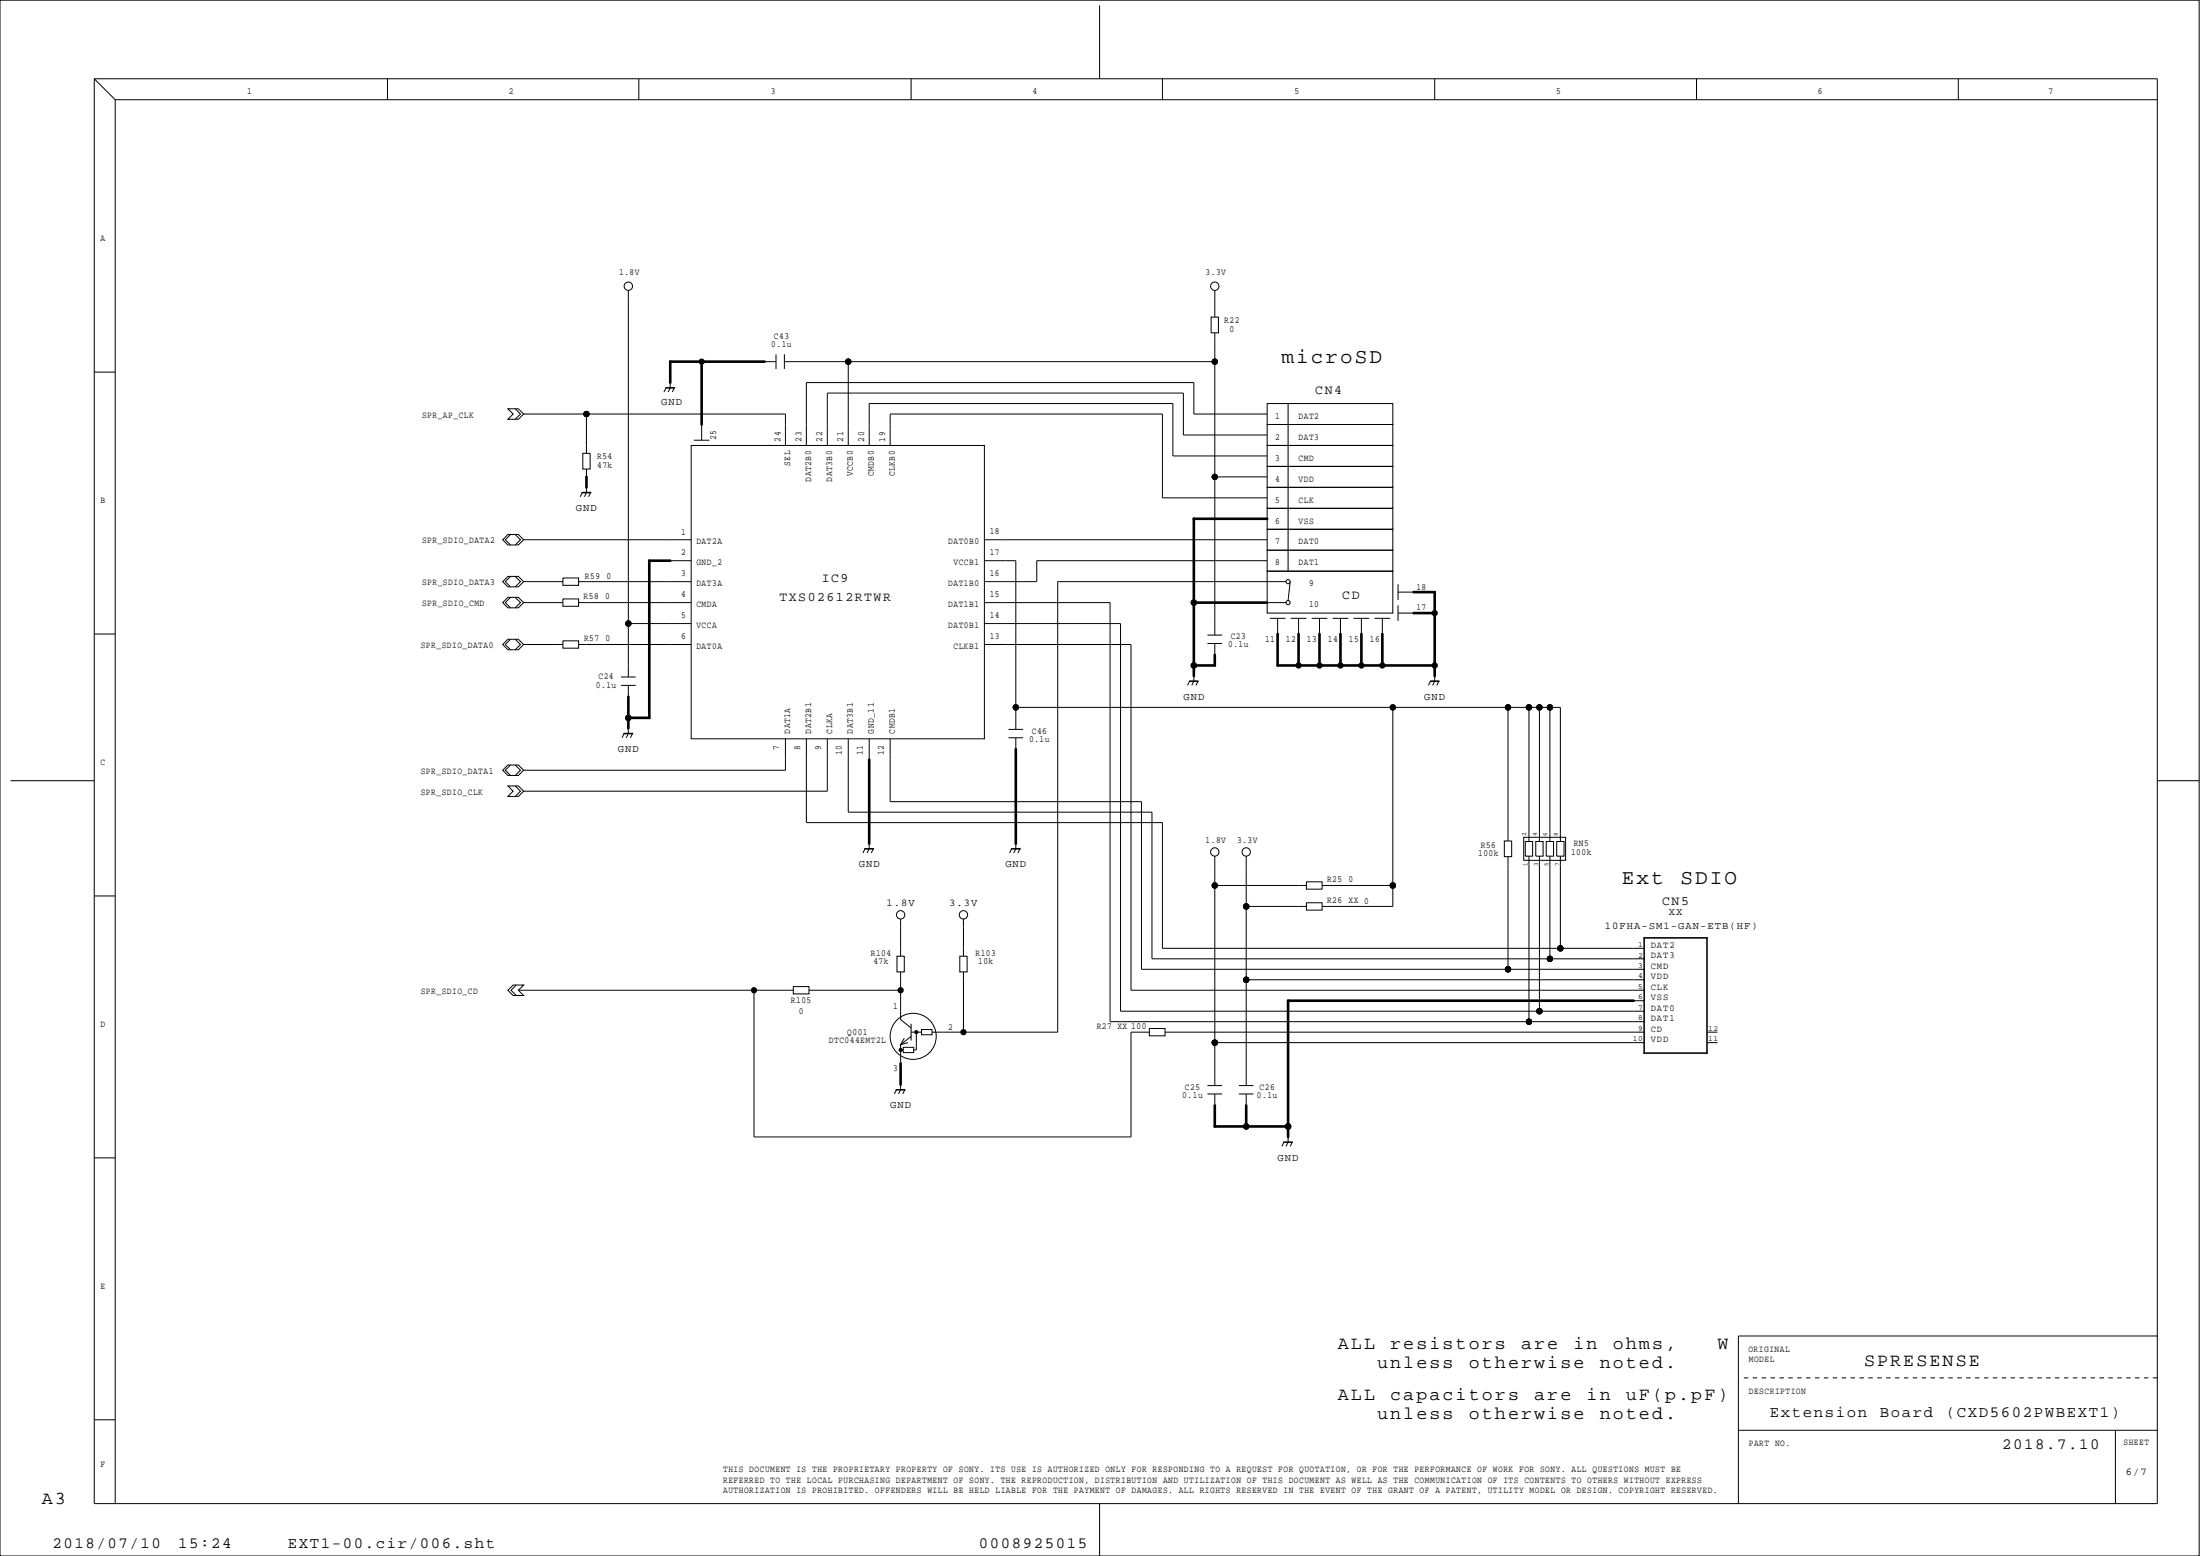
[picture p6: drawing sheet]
<svg xmlns="http://www.w3.org/2000/svg" width="420mm" height="297mm" viewBox="0 0 420 297" stroke-linecap="round" stroke-linejoin="round" font-family="sans-serif">
<g fill="#000">
<path d="M127.1 73.9h1.7l.2 .1-.2 .2h-1.6l-.1-.2zM127.8 68.9l.2-.1 .3 .2v4l-.3 .3-.2-.3zM127.8 68.9l.2-.1h6l.3 .2-.3 .3h-6l-.2-.1zM133.8 68.9l.2-.1 .3 .2v12l-.3 .3-.2-.3zM133.8 68.9l.2-.1h12l.3 .2-.3 .3h-12l-.2-.1zM111.1 94l1.7-.1 .2 .1-.2 .2h-1.6zM111.9 90.8h.2l.2 .2v2l-.3 .3-.2-.3v-2zM227.9 98.8h.2l.2 .2v16l-.3 .3-.2-.3v-16zM227.9 98.8h14.1l.3 .2-.3 .3h-14l-.2-.3zM123.9 106.8h.2l.2 .2v30l-.3 .3-.2-.3v-30zM123.8 106.9l.2-.1h4l.3 .2-.3 .3h-4l-.2-.1zM227.9 114.8h.2l.2 .2v12l-.3 .3-.2-.3v-12z"/>
<path d="M227.9 114.8h14.1l.3 .2-.3 .3h-14l-.2-.3zM269.8 116.9l.2-.1h4l.3 .2-.3 .3h-4l-.2-.1zM269.9 112.8h4.1l.3 .2-.3 .3h-4l-.2-.3zM273.8 112.9l.3-.1 .2 .2v4l-.3 .3-.2-.3zM273.9 116.8h.2l.2 .2v10l-.3 .3-.2-.3v-10zM119.9 136.8h.2l.2 .2v2l-.3 .3-.2-.3v-2zM119.8 132.9l.2-.1 .3 .2v4l-.3 .3-.2-.3zM119.8 136.9l.2-.1h4l.3 .2-.3 .3h-4l-.2-.1zM227.1 130l1.7-.1 .2 .1-.2 .2h-1.6zM227.9 126.8h.2l.2 .2v2l-.3 .3-.2-.3v-2zM227.9 126.8h4.1l.3 .2-.3 .3h-4l-.2-.3zM231.8 124.9l.2-.1 .3 .2v2l-.3 .3-.2-.3z"/>
<path d="M243.8 120.9l.3-.1 .2 .2v6l-.3 .3-.2-.3zM243.9 126.8h4.1l.3 .2-.3 .3h-4l-.2-.1zM247.9 120.8h.2l.2 .2v6l-.3 .3-.2-.3v-6zM247.8 126.9l.2-.1h4l.3 .2-.3 .3h-4l-.2-.1zM251.8 120.9l.3-.1 .2 .2v6l-.3 .3-.2-.3zM251.9 126.8h4.1l.3 .2-.3 .3h-4l-.2-.1zM255.9 120.8h.2l.2 .2v6l-.3 .3-.2-.3v-6zM255.9 126.8h4.1l.3 .2-.3 .3h-4l-.2-.3zM259.8 120.9l.3-.1 .2 .2v6l-.3 .3-.2-.3zM259.8 126.9l.2-.1h4l.3 .2-.3 .3h-4l-.2-.1zM263.8 120.9l.3-.1 .2 .2v6l-.3 .3-.2-.3zM263.9 126.8h10.1l.3 .2-.3 .3h-10l-.2-.3z"/>
<path d="M273.1 130l1.7-.1 .2 .1-.2 .2h-1.6zM273.8 126.9l.2-.1 .3 .2v2l-.3 .3-.2-.3zM119.1 139.9h1.7l.2 .1-.2 .2h-1.6l-.1-.2zM165.9 144.8h.2l.2 .2v16l-.3 .3-.2-.3v-16zM193.9 142.8h.2l.2 .2v18l-.3 .3-.2-.3v-18zM165.1 162l1.7-.1 .2 .1-.2 .2h-1.6zM193.1 162l1.7-.1 .2 .1-.2 .2h-1.6zM313.9 178.9l.3 .1v22l-.2 .2-.1-.2zM313.9 178.9h12.1l.2 .1-.2 .2h-12l-.1-.2zM325.9 178.9l.3 .1v22l-.2 .2-.1-.2zM245.9 190.8h.2l.2 .2v24l-.3 .3-.2-.3v-24zM245.8 190.9l.2-.1h66l.3 .2-.3 .3h-66l-.2-.1z"/>
<path d="M171.1 208l1.7-.1 .2 .1-.2 .2h-1.6zM171.9 202.8h.2l.2 .2v4l-.3 .3-.2-.3v-4zM231.9 210.8h.2l.2 .2v4l-.3 .3-.2-.3v-4zM231.9 214.8h6.1l.3 .2-.3 .3h-6l-.2-.1zM237.9 210.8h.2l.2 .2v4l-.3 .3-.2-.3v-4zM237.9 214.8h8.1l.3 .2-.3 .3h-8l-.2-.1zM245.1 217.9h1.7l.2 .1-.2 .2h-1.6l-.1-.2zM245.8 214.9l.2-.1 .3 .2v2l-.3 .3-.2-.3zM313.9 200.9h12.1l.2 .1-.2 .2h-12l-.1-.2z"/>
<circle cx="112" cy="79" r=".6"/>
<circle cx="134" cy="69" r=".6"/>
<circle cx="162" cy="69" r=".6"/>
<circle cx="232" cy="69" r=".6"/>
<circle cx="232" cy="91" r=".6"/>
<circle cx="120" cy="119" r=".6"/>
<circle cx="228" cy="115" r=".6"/>
<circle cx="274" cy="117" r=".6"/>
<circle cx="120" cy="137" r=".6"/>
<circle cx="194" cy="135" r=".6"/>
<circle cx="228" cy="127" r=".6"/>
<circle cx="248" cy="127" r=".6"/>
<circle cx="252" cy="127" r=".6"/>
<circle cx="256" cy="127" r=".6"/>
<circle cx="260" cy="127" r=".6"/>
<circle cx="264" cy="127" r=".6"/>
<circle cx="266" cy="135" r=".6"/>
<circle cx="274" cy="127" r=".6"/>
<circle cx="288" cy="135" r=".6"/>
<circle cx="292" cy="135" r=".6"/>
<circle cx="294" cy="135" r=".6"/>
<circle cx="296" cy="135" r=".6"/>
<circle cx="232" cy="169" r=".6"/>
<circle cx="238" cy="173" r=".6"/>
<circle cx="266" cy="169" r=".6"/>
<circle cx="144" cy="189" r=".6"/>
<circle cx="172" cy="189" r=".6"/>
<circle cx="175" cy="197" r=".3"/>
<circle cx="184" cy="197" r=".6"/>
<circle cx="232" cy="199" r=".6"/>
<circle cx="238" cy="187" r=".6"/>
<circle cx="288" cy="185" r=".6"/>
<circle cx="292" cy="195" r=".6"/>
<circle cx="294" cy="193" r=".6"/>
<circle cx="296" cy="183" r=".6"/>
<circle cx="298" cy="181" r=".6"/>
<circle cx="172" cy="200.4" r=".3"/>
<circle cx="238" cy="215" r=".6"/>
<circle cx="246" cy="215" r=".6"/>
</g>
<g fill="none" stroke="#000" stroke-width=".19">
<path d="M0 0h420v297h-420zM18 15h394v272h-394zM18 15l4 4M22 19h390M22 19v268M74 15v4M122 15v4M174 15v4M210 1v14M222 15v4M274 15v4M324 15v4"/>
<path d="M374 15v4M120 55.4v73.8M232 55.4v5.1M18 71h4M97 78h2l1 1-1 1h-2l1-1zM98.4 78l1 1-1 1M100 79h50v6M112 79v7.5M127.2 74l-.4 .8M128 73v1l-.4 .8M128.8 74l-.4 .8M146 69h2.2"/>
<path d="M148.2 67.6v2.8M149.8 69h82.2M149.8 67.6v2.8M162 69v16M231.3 60.5h1.4v3h-1.4zM232 63.5v57.7M242 77h24v4h-24zM242 79h-14v-6h-74v12M246 77v32M111.2 94l-.4 .8M111.3 86.5h1.4v3h-1.4zM112 89.5v1.5"/>
<path d="M112 93v1l-.4 .8M112.8 94l-.4 .8M132 85h56v56h-56zM132.5 84h3M134 81v3M166 85v-8h58v10h18M170 85v-6h52v16h20M232 91h10M242 97h24v4h-24zM242 93h24v4h-24zM242 89h24v4h-24zM242 85h24v4h-24z"/>
<path d="M242 81h24v4h-24zM242 83h-16v-8h-68v10M97 110h2l1 1-1 1h-2l-1-1zM97 102h2l1 1-1 1h-2l-1-1zM97 114h2l1 1-1 1h-2l-1-1zM97.5 110l-1 1 1 1M97.5 102l-1 1 1 1M97.5 114l-1 1 1 1M98.4 110l1 1-1 1M98.4 102l1 1-1 1M98.4 114l1 1-1 1M100 111h7.5"/>
<path d="M100 115h7.5M100 103h32M107.5 114.3h3v1.4h-3zM107.5 110.3h3v1.4h-3zM110.5 111h21.5M110.5 115h21.5M120 119h12M128 107h4M188 115h24v80h102M188 119h26v74h100M188 107h6v32.2M188 103h54"/>
<path d="M242 109h24v8h-24zM242 105h24v4h-24zM242 101h24v4h-24zM242 107h-44v4h-10M242 115h3.6M242.5 118h3M244 118v3M245.6 111h-43.6v86h-24M246.4 111l-.4 3.6M246.5 118h3M248 118v3M250.5 118h3"/>
<path d="M252 118v3M254.5 118h3M256 118v3M258.5 118h3M260 118v3M262.5 118h3M264 118v3M267 113h3M267 111.5v3M267 115.5v3M267 117h3M18 121h4"/>
<path d="M97 122h2l1 1-1 1h-2l-1-1zM97.5 122l-1 1 1 1M98.4 122l1 1-1 1M100 123h7.5M107.5 122.3h3v1.4h-3zM110.5 123h21.5M118.6 129.2h2.8M118.6 130.8h2.8M120 130.8v2.2M120 139v1l-.4 .8M188 123h28v66h98M192.6 139.2h2.8"/>
<path d="M194 135h104v25.6M227.2 130l-.4 .8M228 129v1l-.4 .8M228.8 130l-.4 .8M230.6 121.2h2.8M230.6 122.8h2.8M232 122.8v2.2M266 135v38h-13.5M273.2 130l-.4 .8M274 129v1l-.4 .8M274.8 130l-.4 .8M288 135v25.5"/>
<path d="M292 135v25.6M294 135v25.6M296 135v25.6M2 149h16M96 147l1-1h2l1 1-1 1h-2zM97 150h2l1 1-1 1h-2l1-1zM97.5 146l-1 1 1 1M98.4 146l1 1-1 1M98.4 150l1 1-1 1M119.2 140l-.4 .8M120.8 140l-.4 .8M150 141v6h-50"/>
<path d="M154 141v16h68v24h92M158 141v10h-58M162 141v14h58v28h94M166 141v4M170 141v12h48v32h96M192.6 140.8h2.8M194 140.8v2.2M291 159.8h8v4.4h-8zM412 149h8M18 171h4M165.2 162l-.4 .8M166 161v1l-.4 .8"/>
<path d="M166.8 162l-.4 .8M172 175.4v7.1M184 175.4v7.1M193.2 162l-.4 .8M194 161v1l-.4 .8M194.8 162l-.4 .8M232 163.4v43.8M232 169h17.5M238 163.4v43.8M238 173h11.5M249.5 168.3h3v1.4h-3zM249.5 172.3h3v1.4h-3z"/>
<path d="M252.5 169h13.5M287.3 160.5h1.4v3h-1.4zM288 163.5v21.5M291.3 160.6h1.4v2.8h-1.4zM292 163.4v31.6M293.3 160.6h1.4v2.8h-1.4zM294 163.4v29.6M295.3 160.6h1.4v2.8h-1.4zM296 163.4v19.6M297.3 160.6h1.4v2.8h-1.4zM298 163.4v17.6M97 189l1-1h2l-1 1 1 1h-2z"/>
<path d="M98.6 188l-1 1 1 1M99 189h52.5M144 189v28h72v-20h3.5M151.5 188.3h3v1.4h-3zM154.5 189h17.5M171.3 182.5h1.4v3h-1.4zM172 185.5v9.1l2 1.6M172.5 199.9h2v1h-2zM172.7 198.2l-.7 1.2 1.4-.4M174 197.8l-2 1.6v3.6M174 195.4v3.2M174 197h2"/>
<path d="M175 197v3.4h-.5M176 196.5h2v1h-2zM183.3 182.5h1.4v3h-1.4zM184 185.5v11.5M219.5 196.3h3v1.4h-3zM222.5 197h91.5M232 199h82M238 187h76M312 191h2M326 197h2M326 199h2M171.2 208l-.4 .8"/>
<path d="M172 207v1l-.4 .8M172 200.4h.5M172.8 208l-.4 .8M230.6 207.2h2.8M230.6 208.8h2.8M232 208.8v2.2M236.6 207.2h2.8M236.6 208.8h2.8M238 208.8v2.2M245.2 218l-.4 .8M246 217v1l-.4 .8M246.8 218l-.4 .8"/>
<path d="M18 221h4M412 255h-80v32M18 271h4M332 273h80M333 263h.9M334.7 263h.9M336.4 263h.9M338.1 263h.9M339.8 263h.9M341.5 263h.9M343.2 263h.9M344.9 263h.9"/>
<path d="M346.6 263h.9M348.3 263h.9M350 263h.9M351.7 263h.9M353.4 263h.9M355.1 263h.9M356.8 263h.9M358.5 263h.9M360.2 263h.9M361.9 263h.9M363.6 263h.9M365.3 263h.9"/>
<path d="M367 263h.9M368.7 263h.9M370.4 263h.8M372.1 263h.8M373.8 263h.8M375.5 263h.8M377.2 263h.8M378.9 263h.8M380.6 263h.8M382.3 263h.8M384 263h.8M385.7 263h.8"/>
<path d="M387.4 263h.8M389.1 263h.8M390.8 263h.8M392.5 263h.8M394.2 263h.8M395.9 263h.8M397.6 263h.8M399.3 263h.8M401 263h.8M402.7 263h.8M404 273v14M404.4 263h.8"/>
<path d="M406.1 263h.8M407.8 263h.8M409.5 263h.8M411.2 263h.8M210 287v10"/>
<circle cx="120" cy="54.6" r=".8"/>
<circle cx="232" cy="54.6" r=".8"/>
<circle cx="246" cy="115" r=".4"/>
<circle cx="246" cy="111" r=".4"/>
<circle cx="172" cy="174.6" r=".8"/>
<circle cx="184" cy="174.6" r=".8"/>
<circle cx="232" cy="162.6" r=".8"/>
<circle cx="238" cy="162.6" r=".8"/>
<circle cx="174.4" cy="197.8" r="4.4"/>
<circle cx="175" cy="197" r=".3"/>
<circle cx="172" cy="200.4" r=".3"/>
</g>
<g font-size="4">
<text x="244.7" y="69.3">microSD</text>
<text x="309.7" y="168.8">Ext</text>
<text x="321" y="168.8">SDIO</text>
</g>
<g font-size="3.5">
<text x="255.5" y="257.4">ALL</text>
<text x="265.5" y="257.4">resistors</text>
<text x="290.5" y="257.4">are</text>
<text x="300.5" y="257.4">in</text>
<text x="308" y="257.4">ohms,</text>
<text x="328" y="257.4">W</text>
<text x="263" y="261.1">unless</text>
<text x="280.5" y="261.1">otherwise</text>
<text x="305.5" y="261.1">noted.</text>
<text x="356" y="260.8">SPRESENSE</text>
<text x="255.5" y="267.2">ALL</text>
<text x="265.5" y="267.2">capacitors</text>
<text x="293" y="267.2">are</text>
<text x="303" y="267.2">in</text>
<text x="310.5" y="267.2">uF(p.pF)</text>
<text x="263" y="270.9">unless</text>
<text x="280.5" y="270.9">otherwise</text>
<text x="305.5" y="270.9">noted.</text>
<text x="8" y="287">A3</text>
</g>
<g font-size="3">
<text x="338" y="270.5">Extension</text>
<text x="359" y="270.5">Board</text>
<text x="371.6" y="270.5">(CXD5602PWBEXT1)</text>
<text x="382.4" y="276.5">2018.7.10</text>
<text x="10" y="295.5">2018/07/10</text>
<text x="34" y="295.5">15:24</text>
<text x="55" y="295.5">EXT1-00.cir/006.sht</text>
<text x="187" y="295.5">0008925015</text>
</g>
<g font-size="2.5">
<text x="251.2" y="75.3">CN4</text>
<text x="156.9" y="111">IC9</text>
<text x="148.9" y="114.6">TXS02612RTWR</text>
<text x="256.3" y="114.3">CD</text>
<text x="317.4" y="172.8">CN5</text>
</g>
<g font-size="2">
<text x="126.2" y="77.3">GND</text>
<text x="110" y="97.5">GND</text>
<text x="226" y="133.5">GND</text>
<text x="272" y="133.5">GND</text>
<text x="118" y="143.5">GND</text>
<text x="164" y="165.5">GND</text>
<text x="192" y="165.5">GND</text>
<text x="169.3" y="173">1.8V</text>
<text x="181.3" y="173">3.3V</text>
<text x="306.5" y="177.3">10FHA-SM1-GAN-ETB(HF)</text>
<text x="318.7" y="174.6">XX</text>
<text x="170" y="211.5">GND</text>
<text x="244" y="221.5">GND</text>
<text x="406" y="281.5">6/7</text>
</g>
<g font-size="1.8">
<text x="47.2" y="18">1</text>
<text x="97.2" y="18">2</text>
<text x="147.2" y="18">3</text>
<text x="197.2" y="18">4</text>
<text x="247.2" y="18">5</text>
<text x="297.2" y="18">5</text>
<text x="347.2" y="18">6</text>
<text x="391.2" y="18">7</text>
<text x="19.2" y="46">A</text>
<text x="118.3" y="52.6">1.8V</text>
<text x="230.2" y="52.6">3.3V</text>
<text x="147.8" y="64.7">C43</text>
<text x="233.8" y="61.7">R22</text>
<text x="234.8" y="63.3">0</text>
<text x="147.3" y="66.3">0.1u</text>
<text x="80.6" y="79.8">SPR_AP_CLK</text>
<text x="243.5" y="79.9">1</text>
<text x="243.5" y="83.9">2</text>
<text x="248" y="79.9">DAT2</text>
<text x="248" y="83.9">DAT3</text>
<text x="114.1" y="87.7">R54</text>
<text x="114.1" y="89.3">47k</text>
<text x="136.8" y="84" transform="rotate(-90 136.8 84)">25</text>
<text x="149.1" y="84.3" transform="rotate(-90 149.1 84.3)">24</text>
<text x="150.9" y="88.9" transform="rotate(-90 150.9 88.9)">SEL</text>
<text x="153" y="84.3" transform="rotate(-90 153 84.3)">23</text>
<text x="157" y="84.3" transform="rotate(-90 157 84.3)">22</text>
<text x="161" y="84.3" transform="rotate(-90 161 84.3)">21</text>
<text x="165" y="84.3" transform="rotate(-90 165 84.3)">20</text>
<text x="169" y="84.3" transform="rotate(-90 169 84.3)">19</text>
<text x="243.5" y="87.9">3</text>
<text x="248" y="87.9">CMD</text>
<text x="154.9" y="91.9" transform="rotate(-90 154.9 91.9)">DAT2B0</text>
<text x="158.9" y="91.9" transform="rotate(-90 158.9 91.9)">DAT3B0</text>
<text x="162.9" y="90.9" transform="rotate(-90 162.9 90.9)">VCCB0</text>
<text x="166.9" y="90.9" transform="rotate(-90 166.9 90.9)">CMDB0</text>
<text x="170.9" y="90.9" transform="rotate(-90 170.9 90.9)">CLKB0</text>
<text x="243.5" y="91.9">4</text>
<text x="243.5" y="95.9">5</text>
<text x="248" y="91.9">VDD</text>
<text x="248" y="95.9">CLK</text>
<text x="19.2" y="96">B</text>
<text x="243.5" y="99.9">6</text>
<text x="248" y="99.9">VSS</text>
<text x="80.6" y="103.7">SPR_SDIO_DATA2</text>
<text x="130.1" y="102">1</text>
<text x="130.1" y="106">2</text>
<text x="133" y="103.9">DAT2A</text>
<text x="133" y="107.9">GND_2</text>
<text x="181.1" y="103.9">DAT0B0</text>
<text x="182.1" y="107.9">VCCB1</text>
<text x="189" y="106">17</text>
<text x="189" y="102">18</text>
<text x="243.5" y="103.9">7</text>
<text x="243.5" y="107.9">8</text>
<text x="248" y="103.9">DAT0</text>
<text x="248" y="107.9">DAT1</text>
<text x="80.6" y="111.7">SPR_SDIO_DATA3</text>
<text x="111.7" y="110.4">R59</text>
<text x="115.8" y="110.4">0</text>
<text x="130.1" y="110">3</text>
<text x="133" y="111.9">DAT3A</text>
<text x="181.1" y="111.9">DAT1B0</text>
<text x="189" y="110">16</text>
<text x="250" y="111.9">9</text>
<text x="270.5" y="112.5">18</text>
<text x="80.6" y="115.7">SPR_SDIO_CMD</text>
<text x="111.5" y="114.4">R58</text>
<text x="115.6" y="114.4">0</text>
<text x="130.1" y="114">4</text>
<text x="130.1" y="118">5</text>
<text x="133" y="115.9">CMDA</text>
<text x="133" y="119.9">VCCA</text>
<text x="181.1" y="119.9">DAT0B1</text>
<text x="181.1" y="115.9">DAT1B1</text>
<text x="189" y="118">14</text>
<text x="189" y="114">15</text>
<text x="250" y="115.9">10</text>
<text x="270.5" y="116.5">17</text>
<text x="80.4" y="123.7">SPR_SDIO_DATA0</text>
<text x="111.6" y="122.4">R57</text>
<text x="115.7" y="122.4">0</text>
<text x="130.1" y="122">6</text>
<text x="133" y="123.9">DAT0A</text>
<text x="182.1" y="123.9">CLKB1</text>
<text x="189" y="122">13</text>
<text x="234.5" y="123.5">0.1u</text>
<text x="235" y="121.9">C23</text>
<text x="241.6" y="122.5">11</text>
<text x="245.6" y="122.5">12</text>
<text x="249.6" y="122.5">13</text>
<text x="253.6" y="122.5">14</text>
<text x="257.6" y="122.5">15</text>
<text x="261.6" y="122.5">16</text>
<text x="113.8" y="131.3">0.1u</text>
<text x="114.3" y="129.7">C24</text>
<text x="148.8" y="143.2" transform="rotate(-90 148.8 143.2)">7</text>
<text x="150.9" y="140" transform="rotate(-90 150.9 140)">DAT1A</text>
<text x="152.8" y="143.2" transform="rotate(-90 152.8 143.2)">8</text>
<text x="154.9" y="140" transform="rotate(-90 154.9 140)">DAT2B1</text>
<text x="156.8" y="143.2" transform="rotate(-90 156.8 143.2)">9</text>
<text x="158.9" y="140" transform="rotate(-90 158.9 140)">CLKA</text>
<text x="162.9" y="140" transform="rotate(-90 162.9 140)">DAT3B1</text>
<text x="166.9" y="140" transform="rotate(-90 166.9 140)">GND_11</text>
<text x="170.9" y="140" transform="rotate(-90 170.9 140)">CMDB1</text>
<text x="196.5" y="141.7">0.1u</text>
<text x="197" y="140.1">C46</text>
<text x="19.2" y="146">C</text>
<text x="80.4" y="147.7">SPR_SDIO_DATA1</text>
<text x="160.8" y="144.2" transform="rotate(-90 160.8 144.2)">10</text>
<text x="164.8" y="144.2" transform="rotate(-90 164.8 144.2)">11</text>
<text x="168.8" y="144.2" transform="rotate(-90 168.8 144.2)">12</text>
<text x="80.4" y="151.7">SPR_SDIO_CLK</text>
<text x="230.2" y="160.8">1.8V</text>
<text x="236.2" y="160.8">3.3V</text>
<text x="282.8" y="161.8">R56</text>
<text x="300.5" y="161.6">RN5</text>
<text x="282.3" y="163.4">100k</text>
<text x="300" y="163.2">100k</text>
<text x="253.4" y="168.4">R25</text>
<text x="253.4" y="172.4">R26 XX 0</text>
<text x="257.5" y="168.4">0</text>
<text x="166.3" y="182.4">R104</text>
<text x="166.8" y="184">47k</text>
<text x="186.3" y="182.4">R103</text>
<text x="186.8" y="184">10k</text>
<text x="315.2" y="184.9">CMD</text>
<text x="315.2" y="180.9">DAT2</text>
<text x="315.2" y="182.9">DAT3</text>
<text x="80.4" y="189.7">SPR_SDIO_CD</text>
<text x="151" y="191.5">R105</text>
<text x="315.2" y="190.9">VSS</text>
<text x="315.2" y="186.9">VDD</text>
<text x="315.2" y="188.9">CLK</text>
<text x="19.2" y="196">D</text>
<text x="152.5" y="193.5">0</text>
<text x="161.8" y="197.6">Q001</text>
<text x="170.6" y="192.5">1</text>
<text x="181.1" y="196.5">2</text>
<text x="209.4" y="196.4">R27 XX 100</text>
<text x="315.2" y="196.9">CD</text>
<text x="315.2" y="192.9">DAT0</text>
<text x="315.2" y="194.9">DAT1</text>
<text x="158.3" y="199.2">DTC044EMT2L</text>
<text x="315.2" y="198.9">VDD</text>
<text x="170.6" y="204.5">3</text>
<text x="225.8" y="209.7">0.1u</text>
<text x="226.3" y="208.1">C25</text>
<text x="240" y="209.7">0.1u</text>
<text x="240.5" y="208.1">C26</text>
<text x="19.2" y="246">E</text>
<text x="333.9" y="258.1">ORIGINAL</text>
<text x="334" y="260">MODEL</text>
<text x="334" y="266">DESCRIPTION</text>
<text x="405.5" y="275.8">SHEET</text>
<text x="19.2" y="280">F</text>
<text x="138.1" y="281">THIS DOCUMENT IS THE PROPRIETARY PROPERTY OF SONY. ITS USE IS AUTHORIZED ONLY FOR RESPONDING TO A REQUEST FOR QUOTATION, OR FOR THE PERFORMANCE OF WORK FOR SONY. ALL QUESTIONS MUST BE</text>
<text x="334" y="276">PART NO.</text>
<text x="138.1" y="283">REFERRED TO THE LOCAL PURCHASING DEPARTMENT OF SONY. THE REPRODUCTION, DISTRIBUTION AND UTILIZATION OF THIS DOCUMENT AS WELL AS THE COMMUNICATION OF ITS CONTENTS TO OTHERS WITHOUT EXPRESS</text>
<text x="138.1" y="285">AUTHORIZATION IS PROHIBITED. OFFENDERS WILL BE HELD LIABLE FOR THE PAYMENT OF DAMAGES. ALL RIGHTS RESERVED IN THE EVENT OF THE GRANT OF A PATENT, UTILITY MODEL OR DESIGN. COPYRIGHT RESERVED.</text>
</g>
<g font-size="1.5">
<text x="312.8" y="184.8">3</text>
<text x="312.8" y="180.8">1</text>
<text x="312.8" y="182.8">2</text>
<text x="312.8" y="190.8">6</text>
<text x="312.8" y="186.8">4</text>
<text x="312.8" y="188.8">5</text>
<text x="312.8" y="196.8">9</text>
<text x="312.8" y="192.8">7</text>
<text x="312.8" y="194.8">8</text>
<text x="326.2" y="196.8">12</text>
<text x="311.8" y="198.8">10</text>
<text x="326.2" y="198.8">11</text>
</g>
<g font-size="1.2">
<text x="291.5" y="159.5" transform="rotate(-90 291.5 159.5)">2</text>
<text x="293.5" y="159.5" transform="rotate(-90 293.5 159.5)">4</text>
<text x="295.5" y="159.5" transform="rotate(-90 295.5 159.5)">6</text>
<text x="297.5" y="159.5" transform="rotate(-90 297.5 159.5)">8</text>
<text x="291.7" y="165.3" transform="rotate(-90 291.7 165.3)">1</text>
<text x="293.7" y="165.3" transform="rotate(-90 293.7 165.3)">3</text>
<text x="295.7" y="165.3" transform="rotate(-90 295.7 165.3)">5</text>
<text x="297.7" y="165.3" transform="rotate(-90 297.7 165.3)">7</text>
</g>
</svg>
